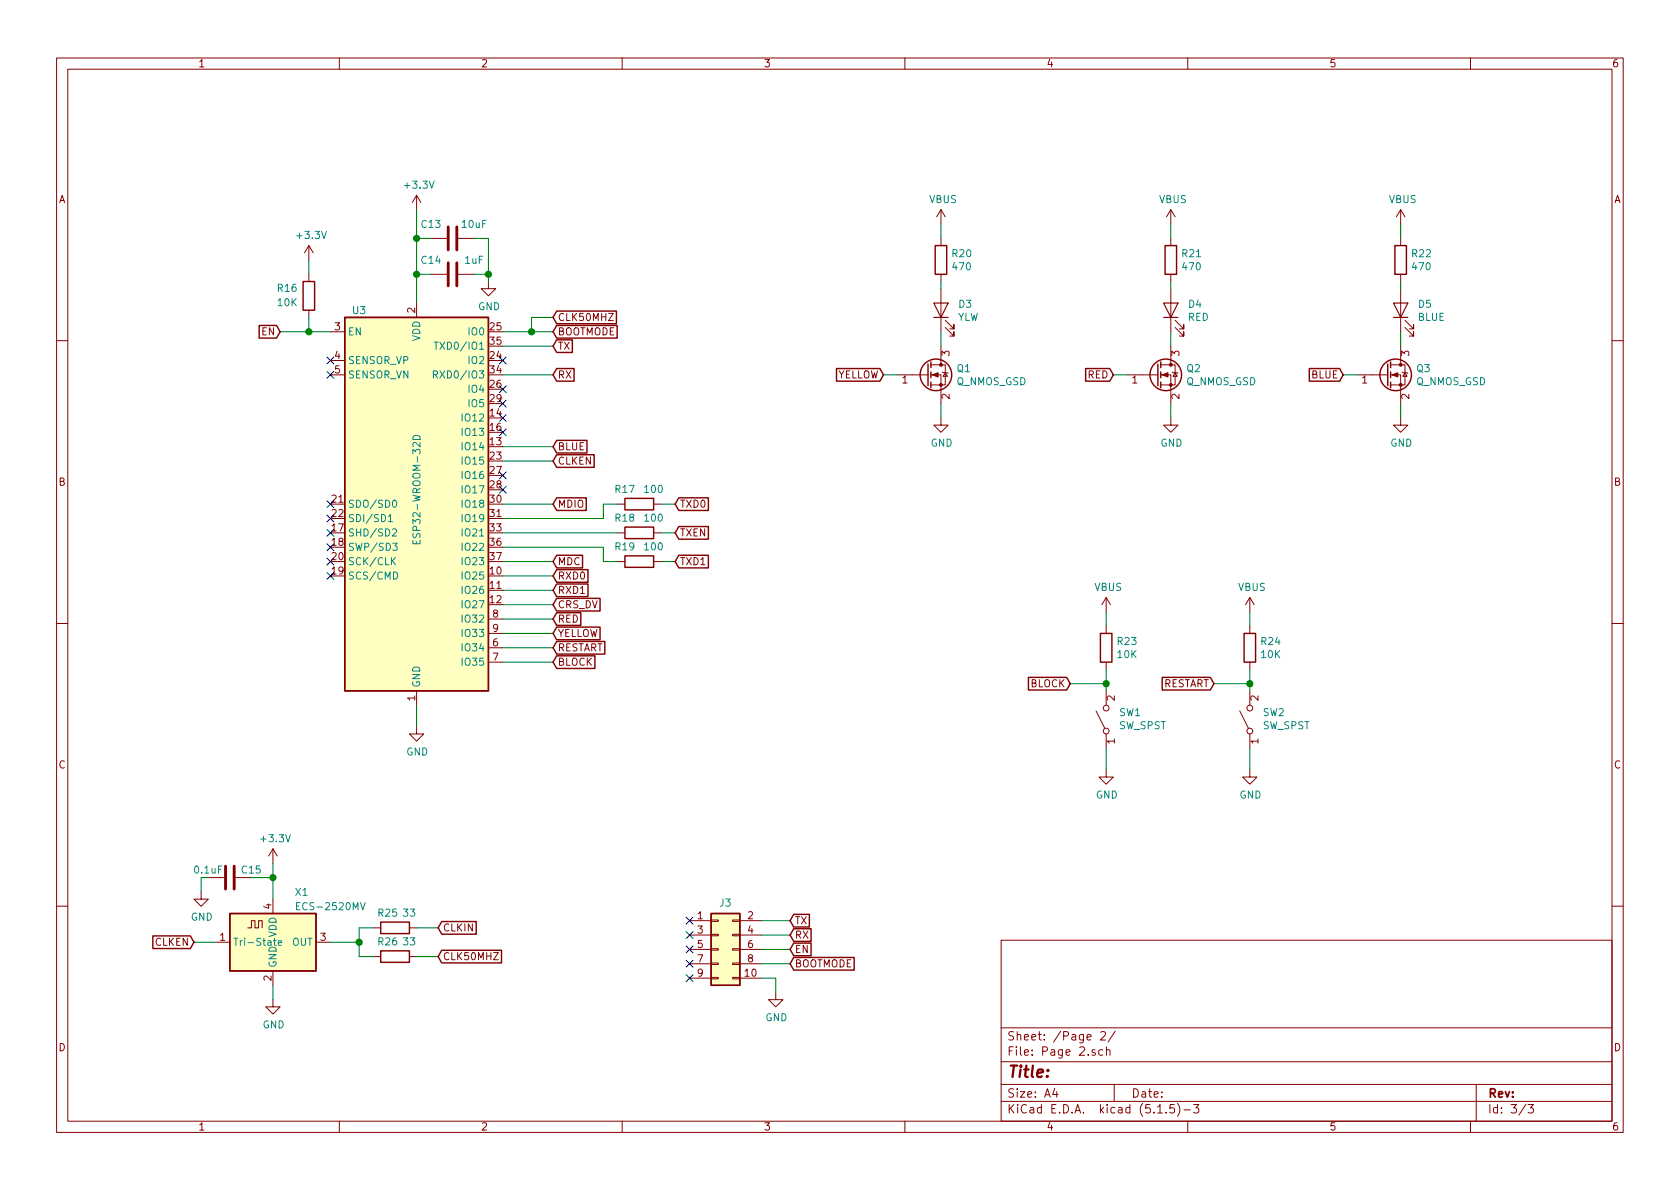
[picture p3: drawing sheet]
<svg xmlns="http://www.w3.org/2000/svg" width="297mm" height="210mm" viewBox="0 0 297 210" stroke-linecap="round" stroke-linejoin="round" font-family="sans-serif">
<g fill="none" stroke="#840000" stroke-width=".18">
<path d="M10 10.3h277v189.9h-277zM12 12.2h273v186.1h-273zM60 10.3v1.9M110 10.3v1.9M160 10.3v1.9M210 10.3v1.9M260 10.3v1.9M73.7 34.5l-.8 1.3M73.7 34.5v2.6M73.7 34.5l.7 1.3M166.4 37.1v2.5M166.4 37.1l-.8 1.2"/>
<path d="M166.4 37.1l.7 1.2M207 37.1v2.5M207 37.1l-.8 1.2M207 37.1l.8 1.2M247.6 37.1v2.5M247.6 37.1l-.7 1.2M247.6 37.1l.8 1.2M54.6 43.4v2.6M54.6 48.5v1.3M54.6 54.9v1.2M54.6 43.4l-.8 1.3M54.6 43.4l.8 1.3"/>
<path d="M58.4 58.7h2.6M73.7 53.6v2.5M76.2 42.2h2.8M76.2 48.5h2.8M81 42.2h2.8M81 48.5h2.8M86.4 49.8v1.2h1.2l-1.2 1.3-1.3-1.3h1.3M107.6 55.4h.8l-.8 1.3h.8M166.4 42.2v1.2M166.4 48.5v1.3M166.4 51v7.7M167.1 57.9l1.6 1.5v-.7v.7h-.8"/>
<path d="M167.1 56.6l1.6 1.6v-.8v.8h-.8M207 42.2v1.2M207 48.5v1.3M207 51v7.7M207.8 57.9l1.5 1.5v-.7v.7h-.8M207.8 56.6l1.5 1.6v-.8v.8h-.8M247.6 42.2v1.2M247.6 48.5v1.3M247.6 51v7.7M248.4 57.9l1.5 1.5v-.7v.7h-.7M248.4 56.6l1.5 1.6v-.8v.8h-.7M10 60.2h2"/>
<path d="M58.4 66.3h2.6M58.4 63.7h2.6M158.7 66.3h5.4M164.6 66.3h1.8v5.1M164.6 64.5h2.5v3.6h-2.5M166.4 73.9v1.3h1.2l-1.2 1.2-1.3-1.2h1.3M166.4 61.2v3.3M166.6 65.8l.2 .1h.7l.1 .1M167.1 65.9l.4 .6h-.7zM199.4 66.3h5.3M205.2 66.3h1.8v5.1M205.2 64.5h2.6v3.6h-2.6"/>
<path d="M207 73.9v1.3h1.3l-1.3 1.2-1.3-1.2h1.3M207 61.2v3.3M207.3 65.8l.1 .1h.8l.1 .1M207.8 65.9l.4 .6h-.8zM240 66.3h5.4M245.9 66.3h1.7v5.1M245.9 64.5h2.5v3.6h-2.5M247.6 73.9v1.3h1.3l-1.3 1.2-1.2-1.2h1.2M247.6 61.2v3.3M247.9 65.8l.1 .1h.8l.1 .1M248.4 65.9l.4 .6h-.8zM285 60.2h2"/>
<path d="M109.2 89.1h1.3M109.2 99.3h1.3M109.2 94.2h1.3M115.6 89.1h1.2M115.6 99.3h1.2M115.6 94.2h1.2M10 110.3h2M86.4 114.5h2.5M86.4 117.1h2.5M86.4 109.5h2.5M86.4 112h2.5M195.6 105.7v2.5"/>
<path d="M195.6 110.7v1.3M195.6 117.1v1.3M195.6 105.7l-.8 1.2M195.6 105.7l.7 1.2M221 105.7l-.8 1.2M221 105.7v2.5M221 110.7v1.3M221 117.1v1.3M221 105.7l.7 1.2M285 110.3h2M73.7 128.5v1.3h1.2l-1.2 1.3-1.3-1.3h1.3M73.7 122.2v2.5"/>
<path d="M193.8 125.7l1.5 3.1M195.6 136.1v1.3h1.2l-1.2 1.3-1.3-1.3h1.3M195.6 122.2v2.5M195.6 129.8v2.5M219.2 125.7l1.5 3.1M221 136.1v1.3h1.2l-1.2 1.3-1.3-1.3h1.3M221 122.2v2.5M221 129.8v2.5M35.6 157.7v1.3h1.2l-1.2 1.3-1.3-1.3h1.3M36.8 155.2h2.8M41.7 155.2h2.7M48.3 150.1l-.8 1.3"/>
<path d="M48.3 150.1v2.5M48.3 159v2.5M48.3 150.1l.7 1.3M10 160.2h2M38.1 166.6h2.5M43.8 164.1h.6v-1.3h.7v1.3h.6v-1.3h.7v1.3M48.3 176.8v1.2h1.2l-1.2 1.3-1.3-1.3h1.3M48.3 171.7v2.5M55.9 166.6h2.5M66 169.2h1.3M66 164.1h1.3M72.4 169.2h1.3"/>
<path d="M72.4 164.1h1.3M87.3 168.4h.8l-.8 1.3h.8M121.9 162.8h3.8M121.9 173h3.8M121.9 165.3h3.8M121.9 167.9h3.8M121.9 170.4h3.8M125.7 172.8h1.3v.3h-1.3zM125.7 170.3h1.3v.3h-1.3zM125.7 165.2h1.3v.3h-1.3zM125.7 162.7h1.3v.2h-1.3zM125.7 167.8h1.3v.2h-1.3z"/>
<path d="M129.5 172.8h1.3v.3h-1.3zM129.5 170.3h1.3v.3h-1.3zM129.5 165.2h1.3v.3h-1.3zM129.5 162.7h1.3v.2h-1.3zM129.5 167.8h1.3v.2h-1.3zM130.8 162.8h3.8M130.8 173h3.8M130.8 165.3h3.8M130.8 167.9h3.8M130.8 170.4h3.8M137.2 175.5v1.3h1.2l-1.2 1.2-1.3-1.2h1.3M177 166.3h108v32h-108z"/>
<path d="M285 160.2h2M60 198.3v1.9M110 198.3v1.9M160 198.3v1.9M177 194.8h108M177 191.8h108M177 187.8h108M177 181.8h108M186.5 192.5l-.4 1h1M186.8 193v1M193.6 185.7l-.3-.1-.2 .2v.2l.5 .2v.3h-.5M194.6 182.6l.2-.2h.4l.3 .4-.9 1.1h.9"/>
<path d="M195 185.7l-.4-.1-.3 .3v.6l.3 .1 .4-.1M195.6 185.7l.2-.1 .4 .1 .1 .9M195.6 185.1v1.5M197 191.8v3M197.2 182.3l-1.3 2M204.7 196.8h.8M206.2 196.7v.1M207.6 195.3h-.7l-.1 .7 .2-.1 .5 .1 .2 .2-.1 .5-.2 .1-.6-.1M208.2 195.1a1.71 1.71 0 0 1 0 2.3M209.3 196.3h1.2M210 198.3v1.9M211 195.3h1l-.5 .6 .4 .1v.7l-.2 .1-.7-.1"/>
<path d="M260 198.3v1.9M261 191.8v6.5M269.8 195.2l-1.2 2M270.2 195.3h.9l-.5 .6 .4 .1v.7l-.2 .1-.6-.1"/>
<circle cx="195.6" cy="125.2" r=".51"/>
<circle cx="195.6" cy="129.3" r=".51"/>
<circle cx="221" cy="125.2" r=".51"/>
<circle cx="221" cy="129.3" r=".51"/>
</g>
<path d="M165.1 53.6h2.5l-1.2 2.5zM165.1 56.1h2.5M205.7 53.6h2.6l-1.3 2.5zM205.7 56.1h2.6M246.4 53.6h2.5l-1.3 2.5zM246.4 56.1h2.5" fill="none" stroke="#840000" stroke-width=".2"/>
<g fill="none" stroke="#840000" stroke-width=".25">
<path d="M45.8 57.6h3.1l.6 1.1-.6 1.1h-3.1zM53.6 49.8h2v5.1h-2zM61 56.1h25.4v66.1h-25.4zM98.4 57.6h10.7v2.2h-10.7l-.6-1.1zM98.4 55h10.6v2.2h-10.6l-.6-1.1zM165.4 43.4h2v5.1h-2zM206 43.4h2v5.1h-2zM246.6 43.4h2.1v5.1h-2.1zM98.4 65.2h3.1v2.2h-3.1l-.6-1.1zM98.4 60.1h2.8v2.2h-2.8l-.6-1.1zM98.4 77.9h5.4v2.2h-5.4l-.6-1.1zM147.9 65.2h7.7l.6 1.1-.6 1.1h-7.7z"/>
<path d="M164.1 64.4v3.8M164.6 64v1M164.6 65.8v1M164.6 67.6v1M191.9 65.2h4.3l.6 1.1-.6 1.1h-4.3zM204.7 64.4v3.8M205.2 64v1M205.2 65.8v1M205.2 67.6v1M231.5 65.2h5.4l.6 1.1-.6 1.1h-5.4zM245.4 64.4v3.8M245.9 64v1"/>
<path d="M245.9 65.8v1M245.9 67.6v1M98.4 80.4h6.7v2.2h-6.7l-.6-1.1zM98.4 88h5.3v2.3h-5.3l-.6-1.2zM98.4 98.2h4.6v2.2h-4.6l-.6-1.1zM110.5 88.1h5.1v2.1h-5.1zM110.5 98.3h5.1v2h-5.1zM110.5 93.2h5.1v2h-5.1zM120 88h5.2v2.3h-5.2l-.6-1.2zM120 98.2h5.2v2.2h-5.2l-.6-1.1zM120 93.1h5.2v2.2h-5.2l-.6-1.1zM98.4 100.7h5.6v2.3h-5.6l-.6-1.2z"/>
<path d="M98.4 103.3h5.6v2.2h-5.6l-.6-1.1zM98.4 105.8h7.7v2.2h-7.7l-.6-1.1zM98.4 110.9h7.7v2.2h-7.7l-.6-1.1zM98.4 108.4h4.3v2.2h-4.3l-.6-1.1zM98.4 113.4h8.5v2.3h-8.5l-.6-1.2zM98.4 116h6.8v2.2h-6.8l-.6-1.1zM181.8 119.8h6.8l.6 1.1-.6 1.1h-6.8zM194.6 112h2v5.1h-2zM205.5 119.8h8.5l.6 1.1-.6 1.1h-8.5zM220 112h2v5.1h-2zM27 165.5h6.7l.6 1.1-.6 1.1h-6.7zM40.6 161.5h15.3v10.2h-15.3z"/>
<path d="M67.3 168.1h5.1v2.1h-5.1zM67.3 163.1h5.1v2h-5.1zM78.1 163h6.1v2.2h-6.1l-.6-1.1zM78.1 168h10.6v2.3h-10.6l-.6-1.1zM125.7 161.5h5.1v12.7h-5.1zM140.3 169.3h10.7v2.2h-10.7l-.6-1.1zM140.3 166.8h3.1v2.2h-3.1l-.6-1.1zM140.3 161.7h2.8v2.2h-2.8l-.6-1.1zM140.3 164.2h3.1v2.3h-3.1l-.6-1.2z"/>
<circle cx="165.5" cy="66.3" r="2.79"/>
<circle cx="206.1" cy="66.3" r="2.79"/>
<circle cx="246.8" cy="66.3" r="2.79"/>
</g>
<g fill="#840000" stroke="#840000" stroke-width=".18">
<path d="M164.8 66.3l1.1-.4v.8z"/>
<path d="M205.5 66.3l1-.4v.8z"/>
<path d="M246.1 66.3l1-.4v.8z"/>
<circle cx="166.4" cy="68.1" r=".25"/>
<circle cx="166.4" cy="64.5" r=".25"/>
<circle cx="207" cy="68.1" r=".25"/>
<circle cx="207" cy="64.5" r=".25"/>
<circle cx="247.6" cy="68.1" r=".25"/>
<circle cx="247.6" cy="64.5" r=".25"/>
</g>
<path d="M79.2 40.1v4.1M79.2 46.5v4M80.8 40.1v4.1M80.8 46.5v4M39.9 153.2v4M41.4 153.2v4" fill="none" stroke="#840000" stroke-width=".51"/>
<g fill="#ffffc2" stroke="#ffffc2" stroke-width=".18">
<path d="M125.7 161.5h5.1v12.7h-5.1z"/>
<path d="M61 56.1h25.4v66.1h-25.4z"/>
<path d="M40.6 161.5h15.3v10.2h-15.3z"/>
</g>
<g fill="none" stroke="#008484" stroke-width=".18">
<path d="M73.1 77.2a.68 .68 0 0 1 .8-.2 .68 .68 0 0 1 .4 .7h-1.3zM76.6 66.2h.6l.2-.2-.1-.3-.2-.1h-.5v1.2M76.8 60.5h.7M76.9 66.2l.5 .6M77.1 60.5v1.3M68.7 91.3l.3-.3v1.2M68.7 92.2h.7M69.4 93.6l.5-.1 .2 .4-.8 .9h.8M69.4 99.2l.5 .7M69.4 96.1h.8l-.4 .4 .4 .2-.1 .6h-.5l-.2-.1M69.5 88.6l.2-.2a.67 .67 0 0 1 .4 .7 .67 .67 0 0 1-.4 .6l-.3-.2v-.3zM69.9 98.6l-.7 .7"/>
<path d="M73 95.5v.7h1.3v-.7M73.6 95.7v.5M69.6 101.1a.64 .64 0 0 1 .7 .7 .64 .64 0 0 1-.7 .6zM53 159.6h-.6v1.3h.6M63.7 159.6l.5 1.3 .4-1.3M48.5 165.9v1.1l.3 .2M49.2 166.7l.6-.1-.1-.2-.3-.1-.2 .2 .1 .6h.4M52.4 160.2h.4"/>
</g>
<g fill="none" stroke="#008400" stroke-width=".18">
<path d="M73.7 37.1v16.5M166.4 39.6v2.6M207 39.6v2.6M247.6 39.6v2.6M49.5 58.7h8.9M54.6 46v2.5M54.6 56.1v2.6M73.7 42.2h2.5M73.7 48.5h2.5M83.8 42.2h2.6v7.6M83.8 48.5h2.6M88.9 58.7h8.9"/>
<path d="M97.8 56.1h-3.8v2.6M166.4 49.8v1.2M166.4 58.7v2.5M207 49.8v1.2M207 58.7v2.5M247.6 49.8v1.2M247.6 58.7v2.5M88.9 66.3h8.9M88.9 79h8.9M88.9 61.2h8.9M156.2 66.3h2.5M166.4 71.4v2.5"/>
<path d="M196.8 66.3h2.6M207 71.4v2.5M237.5 66.3h2.5M247.6 71.4v2.5M88.9 94.2h20.3M88.9 89.1h8.9M88.9 96.8h17.8v2.5h2.5M88.9 81.5h8.9M88.9 99.3h8.9M109.2 89.1h-2.5v2.6h-17.8M116.8 94.2h2.6M116.8 89.1h2.6"/>
<path d="M116.8 99.3h2.6M88.9 112h8.9M88.9 114.5h8.9M88.9 117.1h8.9M88.9 101.8h8.9M88.9 104.4h8.9M88.9 106.9h8.9M88.9 109.5h8.9M195.6 108.2v2.5M195.6 118.4v3.8M221 108.2v2.5M221 118.4v3.8"/>
<path d="M73.7 124.7v3.8M189.2 120.9h6.4M195.6 132.3v3.8M214.6 120.9h6.4M221 132.3v3.8M36.8 155.2h-1.2v2.5M44.4 155.2h3.9M48.3 152.6v6.4M34.3 166.6h3.8M48.3 174.2v2.6M58.4 166.6h5.1M66 164.1h-2.5v5.1h2.5"/>
<path d="M73.7 169.2h3.8M73.7 164.1h3.8M134.6 167.9h5.1M134.6 173h2.6v2.5M134.6 162.8h5.1M134.6 165.3h5.1M134.6 170.4h5.1"/>
</g>
<g fill="#008400" stroke="#008400" stroke-width=".25">
<circle cx="54.6" cy="58.7" r=".51"/>
<circle cx="86.4" cy="48.5" r=".51"/>
<circle cx="73.7" cy="42.2" r=".51"/>
<circle cx="73.7" cy="48.5" r=".51"/>
<circle cx="63.5" cy="166.6" r=".51"/>
<circle cx="221" cy="120.9" r=".51"/>
<circle cx="195.6" cy="120.9" r=".51"/>
<circle cx="94" cy="58.7" r=".51"/>
<circle cx="48.3" cy="155.2" r=".51"/>
</g>
<g fill="none" stroke="#000084" stroke-width=".18">
<path d="M57.8 63.1l1.2 1.3M57.8 65.7l1.2 1.2M59 63.1l-1.2 1.3M59 65.7l-1.2 1.2M88.3 63.1l1.2 1.3M88.3 68.2l1.2 1.2M88.3 70.8l1.2 1.2M88.3 73.3l1.2 1.2M88.3 75.8l1.2 1.3M89.5 63.1l-1.2 1.3M89.5 70.8l-1.2 1.2M89.5 68.2l-1.2 1.2"/>
<path d="M89.5 73.3l-1.2 1.2M89.5 75.8l-1.2 1.3M57.8 98.7l1.2 1.2M57.8 96.2l1.2 1.2M57.8 93.6l1.2 1.2M57.8 91.1l1.2 1.2M57.8 88.5l1.2 1.3M59 93.6l-1.2 1.2M59 98.7l-1.2 1.2M59 96.2l-1.2 1.2M59 91.1l-1.2 1.2M59 88.5l-1.2 1.3"/>
<path d="M88.3 83.5l1.2 1.2M88.3 86l1.2 1.2M89.5 83.5l-1.2 1.2M89.5 86l-1.2 1.2M57.8 101.2l1.2 1.3M59 101.2l-1.2 1.3M121.3 169.8l1.2 1.2M121.3 167.3l1.2 1.2M121.3 162.2l1.2 1.2M121.3 172.4l1.2 1.2M121.3 164.7l1.2 1.3M122.5 169.8l-1.2 1.2"/>
<path d="M122.5 167.3l-1.2 1.2M122.5 162.2l-1.2 1.2M122.5 172.4l-1.2 1.2M122.5 164.7l-1.2 1.3"/>
</g>
<text font-size="2.8" fill="#840000" x="178" y="190.5">Title:</text>
<g font-size="2.1" fill="#840000">
<text x="178" y="184">Sheet: /Page 2/</text>
<text x="178" y="186.7">File: Page 2.sch</text>
<text x="178" y="196.9">KiCad E.D.A. kicad (5.1.5)-3</text>
<text x="178" y="194.1">Size: A4</text>
<text x="200" y="194.1">Date:</text>
<text x="263" y="194.1">Rev:</text>
<text x="263" y="196.9">Id: 3/3</text>
</g>
<g font-size="1.8" fill="#840000">
<text x="35" y="11.9">1</text>
<text x="85" y="11.9">2</text>
<text x="135" y="11.9">3</text>
<text x="185" y="11.9">4</text>
<text x="235" y="11.9">5</text>
<text x="285" y="11.9">6</text>
<text x="10.4" y="35.9">A</text>
<text x="285.4" y="35.9">A</text>
<text x="46.3" y="59.3">EN</text>
<text x="59.2" y="58.4">3</text>
<text x="73.4" y="55.3" transform="rotate(-90 73.4 55.3)">2</text>
<text x="86.7" y="58.4">25</text>
<text x="98.6" y="59.3">BOOTMODE</text>
<text x="98.6" y="56.8">CLK50MHZ</text>
<text x="59.2" y="63.5">4</text>
<text x="86.7" y="63.5">24</text>
<text x="86.7" y="61">35</text>
<text x="98.6" y="61.8">TX</text>
<text x="167.9" y="63" transform="rotate(-90 167.9 63)">3</text>
<text x="208.5" y="63" transform="rotate(-90 208.5 63)">3</text>
<text x="249.2" y="63" transform="rotate(-90 249.2 63)">3</text>
<text x="59.2" y="66">5</text>
<text x="86.7" y="68.6">26</text>
<text x="86.7" y="71.1">29</text>
<text x="86.7" y="66">34</text>
<text x="98.6" y="66.9">RX</text>
<text x="147.9" y="66.9">YELLOW</text>
<text x="159.5" y="67.8">1</text>
<text x="167.9" y="70.6" transform="rotate(-90 167.9 70.6)">2</text>
<text x="192.3" y="66.9">RED</text>
<text x="200.2" y="67.8">1</text>
<text x="208.5" y="70.6" transform="rotate(-90 208.5 70.6)">2</text>
<text x="231.9" y="66.9">BLUE</text>
<text x="240.8" y="67.8">1</text>
<text x="249.2" y="70.6" transform="rotate(-90 249.2 70.6)">2</text>
<text x="86.7" y="73.7">14</text>
<text x="86.7" y="76.2">16</text>
<text x="86.7" y="78.7">13</text>
<text x="86.7" y="81.3">23</text>
<text x="86.7" y="83.8">27</text>
<text x="98.6" y="82.2">CLKEN</text>
<text x="98.6" y="79.6">BLUE</text>
<text x="10.4" y="85.9">B</text>
<text x="58.7" y="88.9">21</text>
<text x="86.7" y="86.4">28</text>
<text x="86.7" y="88.9">30</text>
<text x="98.6" y="89.8">MDIO</text>
<text x="120.2" y="89.8">TXD0</text>
<text x="285.4" y="85.9">B</text>
<text x="58.7" y="94">17</text>
<text x="58.7" y="91.4">22</text>
<text x="86.7" y="91.4">31</text>
<text x="86.7" y="94">33</text>
<text x="120.2" y="94.9">TXEN</text>
<text x="58.7" y="96.5">18</text>
<text x="58.7" y="101.6">19</text>
<text x="58.7" y="99.1">20</text>
<text x="86.7" y="101.6">10</text>
<text x="86.7" y="96.5">36</text>
<text x="86.7" y="99.1">37</text>
<text x="98.6" y="99.9">MDC</text>
<text x="120.2" y="99.9">TXD1</text>
<text x="86.7" y="104.1">11</text>
<text x="86.7" y="106.7">12</text>
<text x="98.6" y="102.5">RXD0</text>
<text x="98.6" y="105">RXD1</text>
<text x="98.6" y="107.6">CRS_DV</text>
<text x="87.1" y="109.2">8</text>
<text x="87.1" y="111.8">9</text>
<text x="98.6" y="112.6">YELLOW</text>
<text x="98.6" y="110.1">RED</text>
<text x="87.1" y="114.3">6</text>
<text x="87.1" y="116.8">7</text>
<text x="98.6" y="115.2">RESTART</text>
<text x="98.6" y="117.7">BLOCK</text>
<text x="73.4" y="123.9" transform="rotate(-90 73.4 123.9)">1</text>
<text x="182.1" y="121.5">BLOCK</text>
<text x="197.1" y="123.9" transform="rotate(-90 197.1 123.9)">2</text>
<text x="205.5" y="121.5">RESTART</text>
<text x="222.5" y="123.9" transform="rotate(-90 222.5 123.9)">2</text>
<text x="197.1" y="131.5" transform="rotate(-90 197.1 131.5)">1</text>
<text x="222.5" y="131.5" transform="rotate(-90 222.5 131.5)">1</text>
<text x="10.4" y="135.9">C</text>
<text x="285.4" y="135.9">C</text>
<text x="48" y="160.8" transform="rotate(-90 48 160.8)">4</text>
<text x="27.4" y="167.3">CLKEN</text>
<text x="38.9" y="166.4">1</text>
<text x="56.7" y="166.4">3</text>
<text x="78.3" y="164.7">CLKIN</text>
<text x="123.3" y="162.6">1</text>
<text x="123.3" y="165.1">3</text>
<text x="123.3" y="167.6">5</text>
<text x="132.2" y="162.6">2</text>
<text x="132.2" y="165.1">4</text>
<text x="132.2" y="167.6">6</text>
<text x="140.5" y="163.4">TX</text>
<text x="140.5" y="166">RX</text>
<text x="48" y="173.5" transform="rotate(-90 48 173.5)">2</text>
<text x="78.3" y="169.8">CLK50MHZ</text>
<text x="123.3" y="170.2">7</text>
<text x="123.3" y="172.7">9</text>
<text x="131.7" y="172.7">10</text>
<text x="132.2" y="170.2">8</text>
<text x="140.5" y="171.1">BOOTMODE</text>
<text x="140.5" y="168.5">EN</text>
<text x="10.4" y="185.9">D</text>
<text x="285.4" y="185.9">D</text>
<text x="35" y="199.9">1</text>
<text x="85" y="199.9">2</text>
<text x="135" y="199.9">3</text>
<text x="185" y="199.9">4</text>
<text x="235" y="199.9">5</text>
<text x="285" y="199.9">6</text>
</g>
<g font-size="1.8" fill="#008484">
<text x="71.7" y="33.4">+3.3V</text>
<text x="164.3" y="35.9">VBUS</text>
<text x="205" y="35.9">VBUS</text>
<text x="245.6" y="35.9">VBUS</text>
<text x="74.6" y="40.3">C13</text>
<text x="81.8" y="40.3">10uF</text>
<text x="52.7" y="42.3">+3.3V</text>
<text x="74.6" y="46.7">C14</text>
<text x="82.2" y="46.7">1uF</text>
<text x="168.4" y="45.5">R20</text>
<text x="168.6" y="47.8">470</text>
<text x="209.1" y="45.5">R21</text>
<text x="209.2" y="47.8">470</text>
<text x="249.7" y="45.5">R22</text>
<text x="249.8" y="47.8">470</text>
<text x="49.1" y="51.6">R16</text>
<text x="49.1" y="54.1">10K</text>
<text x="61.5" y="59.3">EN</text>
<text x="62.4" y="55.5">U3</text>
<text x="83" y="59.3">IO0</text>
<text x="84.5" y="54.9">GND</text>
<text x="169.2" y="56.7">YLW</text>
<text x="169.5" y="54.4">D3</text>
<text x="210" y="56.7">RED</text>
<text x="210.2" y="54.4">D4</text>
<text x="250.7" y="56.7">BLUE</text>
<text x="250.8" y="54.4">D5</text>
<text x="61.5" y="64.4">SENSOR_VP</text>
<text x="74.3" y="60.4" transform="rotate(-90 74.3 60.4)">VDD</text>
<text x="78" y="61.8">TXD0/IO1</text>
<text x="83" y="64.4">IO2</text>
<text x="169.2" y="65.8">Q1</text>
<text x="209.9" y="65.8">Q2</text>
<text x="250.5" y="65.8">Q3</text>
<text x="61.5" y="66.9">SENSOR_VN</text>
<text x="77.8" y="66.9">RXD0/IO3</text>
<text x="83" y="69.5">IO4</text>
<text x="169.1" y="68.1">Q_NMOS_GSD</text>
<text x="209.7" y="68.1">Q_NMOS_GSD</text>
<text x="250.4" y="68.1">Q_NMOS_GSD</text>
<text x="82" y="74.5">IO12</text>
<text x="82" y="77.1">IO13</text>
<text x="83" y="72">IO5</text>
<text x="82" y="79.6">IO14</text>
<text x="82" y="82.2">IO15</text>
<text x="164.5" y="79">GND</text>
<text x="205.2" y="79">GND</text>
<text x="245.8" y="79">GND</text>
<text x="61.5" y="89.8">SDO/SD0</text>
<text x="82" y="84.7">IO16</text>
<text x="82" y="87.2">IO17</text>
<text x="82" y="89.8">IO18</text>
<text x="108.8" y="87.2">R17</text>
<text x="114.1" y="87.2">100</text>
<text x="61.5" y="94.9">SHD/SD2</text>
<text x="61.5" y="92.3">SDI/SD1</text>
<text x="74.3" y="95.1" transform="rotate(-90 74.3 95.1)">ESP32-WROOM-32D</text>
<text x="82" y="92.3">IO19</text>
<text x="82" y="94.9">IO21</text>
<text x="108.8" y="92.2">R18</text>
<text x="114.1" y="92.2">100</text>
<text x="61.5" y="97.4">SWP/SD3</text>
<text x="61.5" y="99.9">SCK/CLK</text>
<text x="82" y="97.4">IO22</text>
<text x="82" y="99.9">IO23</text>
<text x="108.8" y="97.3">R19</text>
<text x="114.1" y="97.3">100</text>
<text x="61.5" y="102.5">SCS/CMD</text>
<text x="82" y="102.5">IO25</text>
<text x="82" y="105">IO26</text>
<text x="82" y="107.6">IO27</text>
<text x="193.5" y="104.5">VBUS</text>
<text x="218.9" y="104.5">VBUS</text>
<text x="82" y="110.1">IO32</text>
<text x="82" y="112.6">IO33</text>
<text x="82" y="115.2">IO34</text>
<text x="82" y="117.7">IO35</text>
<text x="197.6" y="114.1">R23</text>
<text x="197.6" y="116.4">10K</text>
<text x="223" y="114.1">R24</text>
<text x="223" y="116.4">10K</text>
<text x="74.3" y="121.7" transform="rotate(-90 74.3 121.7)">GND</text>
<text x="197.8" y="129">SW_SPST</text>
<text x="197.9" y="126.6">SW1</text>
<text x="223.2" y="129">SW_SPST</text>
<text x="223.3" y="126.6">SW2</text>
<text x="71.8" y="133.6">GND</text>
<text x="193.8" y="141.2">GND</text>
<text x="219.2" y="141.2">GND</text>
<text x="46.3" y="148.9">+3.3V</text>
<text x="34.5" y="154.5">0.1uF</text>
<text x="42.8" y="154.5">C15</text>
<text x="52.3" y="158.4">X1</text>
<text x="53" y="161">ECS-2520MV</text>
<text x="127.3" y="160.3">J3</text>
<text x="33.7" y="162.8">GND</text>
<text x="41.1" y="167.3">Tri-State</text>
<text x="48.9" y="165.8" transform="rotate(-90 48.9 165.8)">VDD</text>
<text x="51.6" y="167.3">OUT</text>
<text x="66.9" y="167.2">R26</text>
<text x="66.9" y="162.1">R25</text>
<text x="71.4" y="167.2">33</text>
<text x="71.4" y="162.1">33</text>
<text x="48.9" y="171.2" transform="rotate(-90 48.9 171.2)">GND</text>
<text x="46.4" y="181.9">GND</text>
<text x="135.3" y="180.6">GND</text>
</g>
</svg>
